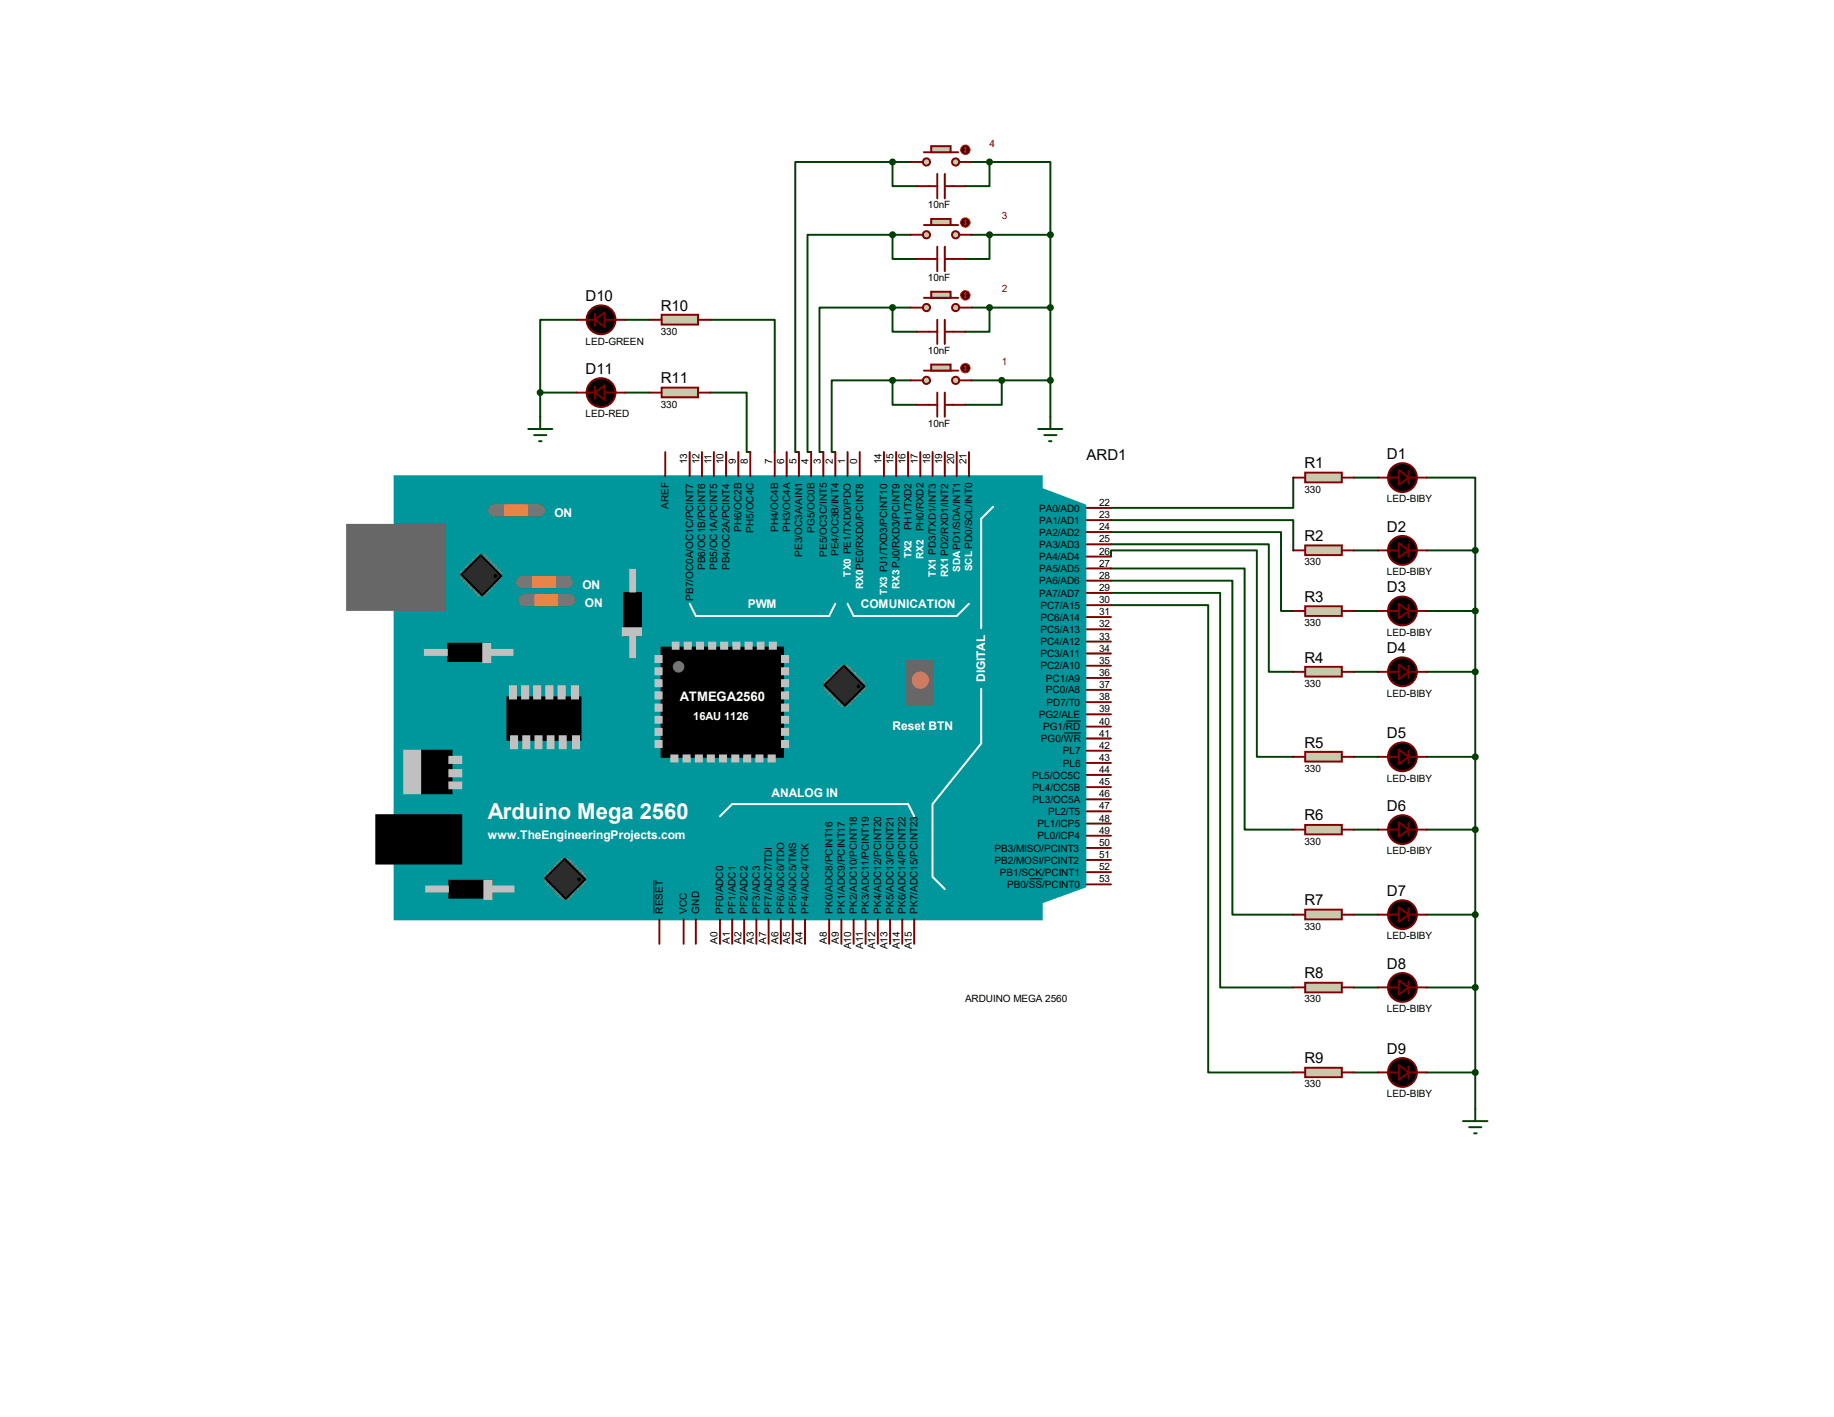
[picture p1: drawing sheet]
<svg xmlns="http://www.w3.org/2000/svg" width="279mm" height="216mm" viewBox="0 0 279 216" stroke-linecap="round" stroke-linejoin="round" font-family="sans-serif">
<g fill="none" stroke="#004000" stroke-width=".3">
<path d="M136 24.7h-14.8v44.2h.5M136 24.7v3.7h3.7M136 35.8v3.7h3.7M136 35.8h-13v33.1h.6M136 24.7h2.7M136 35.8h2.7M148 24.7h2.7M148 35.8h12M150.7 24.7v3.7h-3.6M150.7 24.7h9.3v11.1M150.7 35.8v3.7h-3.6M160 35.8v27.7"/>
<path d="M82.3 59.8h5.5M82.3 59.8v3.7M87.8 48.7h-5.5v11.1M95.2 59.8h3.8M95.2 48.7h3.8M108.2 48.7h9.8v20.2M108.2 59.8h5.5v9.1h.6M136 46.9v3.6h3.7M136 58v3.7h3.7M136 58h-9.3v10.9h.6M136 46.9h-11.2v22h.6M136 46.9h2.7"/>
<path d="M136 58h2.7M148 46.9h12M148 58h12M150.7 46.9v3.6h-3.6M152.6 58v3.7h-5.5M169.2 79.2h27.8v4.7M197 72.8v4.6h-27.8M206.2 72.8h3.8M217.3 72.8h7.4v11.1M169.2 81.1h26v12h1.8M169.2 82.9h24.1v19.5h3.7M169.2 84.8v-.9h22.3v31.4h5.5"/>
<path d="M169.2 86.6h20.4v39.8h7.4M169.2 88.5h18.5v50.9h9.3M169.2 90.3h16.7v60.2h11.1M169.2 92.2h14.9v71.2h12.9M206.2 83.9h3.8M206.2 93.1h3.8M217.3 83.9h7.4M217.3 93.1h7.4M224.7 83.9v85.1M206.2 102.4h3.8M206.2 115.3h3.8M217.3 102.4h7.4"/>
<path d="M217.3 115.3h7.4M206.2 126.4h3.8M206.2 139.4h3.8M217.3 126.4h7.4M217.3 139.4h7.4M206.2 150.5h3.8M217.3 150.5h7.4M206.2 163.4h3.8M217.3 163.4h7.4"/>
</g>
<g fill="#00979c" stroke="#00979c" stroke-width=".3">
<path d="M60.1 72.6h98.6v67.5h-98.6z"/>
<path d="M158.5 74.4l6.9 2.6v58.1l-6.7 2.4z"/>
</g>
<g fill="#686767" stroke="#686767" stroke-width=".3">
<path d="M52.9 80h14.8v12.9h-14.8z"/>
<path d="M138.2 100.7h3.9v6.7h-3.9z"/>
</g>
<path d="M68.2 98.1h6.5v2.6h-6.5zM95.1 90.3h2.6v6.5h-2.6zM100.8 98.7h18.5v16.6h-18.5zM64.2 114.4h4.6v6.5h-4.6zM77.3 106.3h11.1v6.4h-11.1zM57.3 124.2h13v7.4h-13zM68.5 134.2h6.4v2.6h-6.4z" fill="#000" stroke="#000" stroke-width=".3"/>
<path d="M151.3 77.2l-1.8 1.8v16.7M105.1 92l.9 1.9h20.3l1-1.9M129.1 92l.9 1.9h15.8l1.8-1.9M149.5 104.9v8.4l-7.4 9.2v11.1l1.8 1.9M109.7 124.4l1.8-1.9h26.8l1 1.9" fill="none" stroke="#fff" stroke-width=".3"/>
<g fill="#c0c0c0" stroke="#c0c0c0" stroke-width=".3">
<path d="M102.3 115.1h.9v.9h-.9z"/>
<path d="M104.1 115.1h1v.9h-1z"/>
<path d="M106 115.1h.9v.9h-.9z"/>
<path d="M107.8 115.1h1v.9h-1z"/>
<path d="M109.7 115.1h.9v.9h-.9z"/>
<path d="M111.5 115.1h1v.9h-1z"/>
<path d="M113.4 115.1h.9v.9h-.9z"/>
<path d="M115.2 115.1h1v.9h-1z"/>
<path d="M117.1 115.1h.9v.9h-.9z"/>
<path d="M73.8 134.2h1.1v2.7h-1.1z"/>
<path d="M64.9 135.1h3.3v.7h-3.3z"/>
<path d="M74.9 135.1h3.3v.7h-3.3z"/>
<path d="M102.5 97.9h.9v.9h-.9z"/>
<path d="M104.3 97.9h.9v.9h-.9z"/>
<path d="M106.2 97.9h.9v.9h-.9z"/>
<path d="M108 97.9h1v.9h-1z"/>
<path d="M109.9 97.9h.9v.9h-.9z"/>
<path d="M111.7 97.9h.9v.9h-.9z"/>
<path d="M113.6 97.9h.9v.9h-.9z"/>
<path d="M115.4 97.9h.9v.9h-.9z"/>
<path d="M117.3 97.9h.9v.9h-.9z"/>
<path d="M99.9 99.9h.9v1h-.9z"/>
<path d="M99.9 101.8h.9v.9h-.9z"/>
<path d="M99.9 103.6h.9v1h-.9z"/>
<path d="M99.9 105.5h.9v.9h-.9z"/>
<path d="M99.9 107.4h.9v.9h-.9z"/>
<path d="M99.9 109.2h.9v.9h-.9z"/>
<path d="M99.9 111h.9v1h-.9z"/>
<path d="M99.9 112.9h.9v.9h-.9z"/>
<path d="M119.1 99.9h1v1h-1z"/>
<path d="M119.1 101.8h1v.9h-1z"/>
<path d="M119.1 103.6h1v1h-1z"/>
<path d="M119.1 105.5h1v.9h-1z"/>
<path d="M119.1 107.4h1v.9h-1z"/>
<path d="M119.1 109.2h1v.9h-1z"/>
<path d="M119.1 111h1v1h-1z"/>
<path d="M119.1 112.9h1v.9h-1z"/>
<path d="M77.9 112.2h.9v1.8h-.9z"/>
<path d="M79.7 112.2h.9v1.8h-.9z"/>
<path d="M81.6 112.2h.9v1.8h-.9z"/>
<path d="M83.4 112.2h.9v1.8h-.9z"/>
<path d="M85.3 112.2h.9v1.8h-.9z"/>
<path d="M87.3 112.2h.9v1.8h-.9z"/>
<path d="M77.7 104.6h.9v1.8h-.9z"/>
<path d="M79.5 104.6h1v1.8h-1z"/>
<path d="M81.4 104.6h.9v1.8h-.9z"/>
<path d="M83.2 104.6h1v1.8h-1z"/>
<path d="M85.1 104.6h.9v1.8h-.9z"/>
<path d="M87.1 104.6h1v1.8h-1z"/>
<path d="M68.5 119.2h1.8v.9h-1.8z"/>
<path d="M68.5 117.3h1.8v1h-1.8z"/>
<path d="M68.5 115.3h1.8v.9h-1.8z"/>
<path d="M61.6 114.4h2.4v6.5h-2.4z"/>
<path d="M73.6 98.1h1.1v2.8h-1.1z"/>
<path d="M64.7 99h3.4v.8h-3.4z"/>
<path d="M74.7 99h3.4v.8h-3.4z"/>
<path d="M94.9 95.7h2.8v1.1h-2.8z"/>
<path d="M96 86.8h.7v3.3h-.7z"/>
<path d="M96 96.8h.7v3.3h-.7z"/>
</g>
<circle cx="140.2" cy="103.6" r="1.14" fill="#ff8080" stroke="#ff8080" stroke-width=".3"/>
<path d="M75.3 77.8h6.8M79.5 88.7h6.9M79.9 91.4h6.8" fill="none" stroke="#757575" stroke-width="1.9"/>
<g fill="#ff8000" stroke="#ff8000" stroke-width=".3">
<path d="M77 77h3.3v1.5h-3.3z"/>
<path d="M81.2 87.9h3.3v1.5h-3.3z"/>
<path d="M81.6 90.7h3.3v1.5h-3.3z"/>
</g>
<g fill="none" stroke="#808080" stroke-width=".34">
<path d="M83.1 133.4l.3 .4M83.4 134l-.3 .4M83.4 133.1l.4 .3M83.8 134.4l-.4 .3M83.8 132.7l.4 .4M84.2 134.7l-.4 .4M84.2 132.3l.3 .4M84.5 135.1l-.3 .4M84.5 132l.4 .3M84.9 135.5l-.4 .3M84.9 131.6l.4 .4M85.3 135.8l-.4 .4"/>
<path d="M85.3 131.2l.3 .4M85.6 136.2l-.3 .4M85.6 130.9l.4 .3M86 136.6l-.4 .3M86.2 136.6l.4 .3M86.6 130.9l-.4 .3M86.6 136.2l.4 .4M87 131.2l-.4 .4M87 135.8l.3 .4M87.3 131.6l-.3 .4M87.3 135.5l.4 .3M87.7 132l-.4 .3"/>
<path d="M87.7 135.1l.4 .4M88.1 132.3l-.4 .4M88.1 134.7l.3 .4M88.4 132.7l-.3 .4M88.4 134.4l.4 .3M88.8 133.1l-.4 .3M88.8 134l.4 .4M89.2 133.4l-.4 .4"/>
</g>
<path d="M86 130.9l3.2 3.1-3 2.9-3.1-3.1z" fill="#2c2c2c" stroke="#000" stroke-width=".3"/>
<circle cx="88.2" cy="134" r=".21" fill="#000" stroke="#000" stroke-width=".15"/>
<g fill="none" stroke="#808080" stroke-width=".34">
<path d="M125.6 104l.4 .4M126 104.6l-.4 .3M126 103.6l.3 .4M126.3 104.9l-.3 .4M126.3 103.3l.4 .3M126.7 105.3l-.4 .4M126.7 102.9l.4 .4M127.1 105.7l-.4 .3M127.1 102.5l.4 .4M127.5 106l-.4 .4M127.5 102.2l.3 .3M127.8 106.4l-.3 .4"/>
<path d="M127.8 101.8l.4 .4M128.2 106.8l-.4 .4M128.2 101.4l.4 .4M128.6 107.2l-.4 .3M128.7 107.2l.4 .3M129.1 101.4l-.4 .4M129.1 106.8l.4 .4M129.5 101.8l-.4 .4M129.5 106.4l.3 .4M129.8 102.2l-.3 .3M129.8 106l.4 .4M130.2 102.5l-.4 .4"/>
<path d="M130.2 105.7l.4 .3M130.6 102.9l-.4 .4M130.6 105.3l.4 .4M131 103.3l-.4 .3M131 104.9l.3 .4M131.3 103.6l-.3 .4M131.3 104.6l.4 .3M131.7 104l-.4 .4"/>
</g>
<path d="M125.6 104.4l3-3 3.1 3.2-3 2.9z" fill="#2c2c2c" stroke="#000" stroke-width=".3"/>
<circle cx="130.8" cy="104.6" r=".21" fill="#000" stroke="#000" stroke-width=".15"/>
<g fill="none" stroke="#808080" stroke-width=".34">
<path d="M70.3 87.2l.4 .3M70.7 87.8l-.4 .3M70.7 86.8l.3 .4M71 88.1l-.3 .4M71 86.4l.4 .4M71.4 88.5l-.4 .4M71.4 86.1l.4 .3M71.8 88.9l-.4 .3M71.8 85.7l.3 .4M72.1 89.2l-.3 .4M72.1 85.3l.4 .4M72.5 89.6l-.4 .4"/>
<path d="M72.5 85l.4 .3M72.9 90l-.4 .3M72.9 84.6l.3 .4M73.2 90.3l-.3 .4M73.4 90.3l.4 .4M73.8 84.6l-.4 .4M73.8 90l.4 .3M74.2 85l-.4 .3M74.2 89.6l.3 .4M74.5 85.3l-.3 .4M74.5 89.2l.4 .4M74.9 85.7l-.4 .4"/>
<path d="M74.9 88.9l.4 .3M75.3 86.1l-.4 .3M75.3 88.5l.3 .4M75.6 86.4l-.3 .4M75.6 88.1l.4 .4M76 86.8l-.4 .4M76 87.8l.4 .3M76.4 87.2l-.4 .3"/>
</g>
<path d="M73.2 84.6l3.2 3.2-3 2.9-3.1-3.2z" fill="#2c2c2c" stroke="#000" stroke-width=".3"/>
<circle cx="75.5" cy="87.8" r=".21" fill="#000" stroke="#000" stroke-width=".15"/>
<circle cx="103.4" cy="101.6" r=".8" fill="#757575" stroke="#757575" stroke-width=".15"/>
<g fill="none" stroke="#800000" stroke-width=".3">
<path d="M101.3 68.9v3.7M105.1 68.9v3.7M106.9 68.9v3.7M108.8 68.9v3.7M110.6 68.9v3.7M112.5 68.9v3.7M114.3 68.9v3.7M118 68.9v3.7M119.8 68.9v3.7M121.7 68.9v3.7M123.6 68.9v3.7M125.4 68.9v3.7"/>
<path d="M127.3 68.9v3.7M129.1 68.9v3.7M131 68.9v3.7M134.7 68.9v3.7M136.5 68.9v3.7M138.3 68.9v3.7M140.2 68.9v3.7M142.1 68.9v3.7M143.9 68.9v3.7M145.8 68.9v3.7M147.6 68.9v3.7M165.6 77.4h3.6"/>
<path d="M165.6 79.2h3.6M165.6 81.1h3.6M165.6 82.9h3.6M165.6 84.8h3.6M165.6 86.6h3.6M165.6 88.5h3.6M165.6 90.3h3.6M165.6 94h3.6M165.6 95.9h3.6M165.6 97.7h3.6M165.6 99.6h3.6M165.6 92.2h3.6"/>
<path d="M165.6 101.4h3.6M165.6 103.3h3.6M165.6 105.1h3.6M165.6 107h3.6M165.6 108.8h3.6M165.6 110.7h3.6M165.6 112.5h3.6M165.6 114.4h3.6M165.6 116.2h3.6M165.6 118.1h3.6M165.6 119.9h3.6M165.6 121.8h3.6"/>
<path d="M165.6 123.6h3.6M165.6 125.5h3.6M165.6 127.3h3.6M165.6 129.2h3.6M165.6 131h3.6M165.6 132.9h3.6M165.6 134.7h3.6M100.5 140.1v3.7M104.1 140.1v3.7M106 140.1v3.7M109.7 140.1v3.7M111.5 140.1v3.7"/>
<path d="M113.4 140.1v3.7M115.2 140.1v3.7M117.1 140.1v3.7M119 140.1v3.7M120.8 140.1v3.7M122.6 140.1v3.7M126.3 140.1v3.7M128.2 140.1v3.7M130 140.1v3.7M131.9 140.1v3.7M133.7 140.1v3.7M135.6 140.1v3.7"/>
<path d="M137.5 140.1v3.7M139.3 140.1v3.7"/>
</g>
<path d="M162.1 111.7h2.5M162.4 109.9h2.2M99.6 134.1v5.1M156.8 133.9h2" fill="none" stroke="#000" stroke-width=".15"/>
<path d="M198.8 72h5.6v1.5h-5.6z" fill="#c8c8aa" stroke="#800000" stroke-width=".3"/>
<path d="M197 72.8h1.8M204.4 72.8h1.8M210 72.8h3.1M214.6 72.8h2.7M214.6 71.8v1.9" fill="none" stroke="#800000" stroke-width=".3"/>
<g fill="#000" stroke="#800000" stroke-width=".3">
<path d="M213.1 71.6l1.5 1.2-1.5 1.1z"/>
<circle cx="213.7" cy="72.8" r="2.2"/>
</g>
<path d="M198.8 83.1h5.6v1.5h-5.6z" fill="#c8c8aa" stroke="#800000" stroke-width=".3"/>
<path d="M197 83.9h1.8M204.4 83.9h1.8M210 83.9h3.1M214.6 83.9h2.7M214.6 82.9v1.9" fill="none" stroke="#800000" stroke-width=".3"/>
<g fill="#000" stroke="#800000" stroke-width=".3">
<path d="M213.1 82.8l1.5 1.1-1.5 1.1z"/>
<circle cx="213.7" cy="83.9" r="2.2"/>
</g>
<path d="M198.8 92.4h5.6v1.5h-5.6z" fill="#c8c8aa" stroke="#800000" stroke-width=".3"/>
<path d="M197 93.1h1.8M204.4 93.1h1.8M210 93.1h3.1M214.6 93.1h2.7M214.6 92.2v1.8" fill="none" stroke="#800000" stroke-width=".3"/>
<g fill="#000" stroke="#800000" stroke-width=".3">
<path d="M213.1 92l1.5 1.1-1.5 1.1z"/>
<circle cx="213.7" cy="93.1" r="2.2"/>
</g>
<path d="M198.8 101.6h5.6v1.5h-5.6z" fill="#c8c8aa" stroke="#800000" stroke-width=".3"/>
<path d="M197 102.4h1.8M204.4 102.4h1.8M210 102.4h3.1M214.6 102.4h2.7M214.6 101.4v1.9" fill="none" stroke="#800000" stroke-width=".3"/>
<g fill="#000" stroke="#800000" stroke-width=".3">
<path d="M213.1 101.3l1.5 1.1-1.5 1.1z"/>
<circle cx="213.7" cy="102.4" r="2.2"/>
</g>
<path d="M198.8 114.6h5.6v1.4h-5.6z" fill="#c8c8aa" stroke="#800000" stroke-width=".3"/>
<path d="M197 115.3h1.8M204.4 115.3h1.8M210 115.3h3.1M214.6 115.3h2.7M214.6 114.4v1.8" fill="none" stroke="#800000" stroke-width=".3"/>
<g fill="#000" stroke="#800000" stroke-width=".3">
<path d="M213.1 114.2l1.5 1.1-1.5 1.1z"/>
<circle cx="213.7" cy="115.3" r="2.2"/>
</g>
<path d="M198.8 125.7h5.6v1.4h-5.6z" fill="#c8c8aa" stroke="#800000" stroke-width=".3"/>
<path d="M197 126.4h1.8M204.4 126.4h1.8M210 126.4h3.1M214.6 126.4h2.7M214.6 125.5v1.8" fill="none" stroke="#800000" stroke-width=".3"/>
<g fill="#000" stroke="#800000" stroke-width=".3">
<path d="M213.1 125.3l1.5 1.1-1.5 1.1z"/>
<circle cx="213.7" cy="126.4" r="2.2"/>
</g>
<path d="M198.8 138.6h5.6v1.5h-5.6z" fill="#c8c8aa" stroke="#800000" stroke-width=".3"/>
<path d="M197 139.4h1.8M204.4 139.4h1.8M210 139.4h3.1M214.6 139.4h2.7M214.6 138.4v1.9" fill="none" stroke="#800000" stroke-width=".3"/>
<g fill="#000" stroke="#800000" stroke-width=".3">
<path d="M213.1 138.3l1.5 1.1-1.5 1.1z"/>
<circle cx="213.7" cy="139.4" r="2.2"/>
</g>
<path d="M198.8 149.7h5.6v1.5h-5.6z" fill="#c8c8aa" stroke="#800000" stroke-width=".3"/>
<path d="M197 150.5h1.8M204.4 150.5h1.8M210 150.5h3.1M214.6 150.5h2.7M214.6 149.5v1.9" fill="none" stroke="#800000" stroke-width=".3"/>
<g fill="#000" stroke="#800000" stroke-width=".3">
<path d="M213.1 149.4l1.5 1.1-1.5 1.1z"/>
<circle cx="213.7" cy="150.5" r="2.2"/>
</g>
<path d="M198.8 162.7h5.6v1.4h-5.6z" fill="#c8c8aa" stroke="#800000" stroke-width=".3"/>
<path d="M87.8 48.7h2.8M87.8 59.8h2.8M90.6 47.8v1.8M90.6 58.9v1.8M92.1 48.7h3.1M92.1 59.8h3.1M197 163.4h1.8M204.4 163.4h1.8M210 163.4h3.1M214.6 163.4h2.7M214.6 162.5v1.8" fill="none" stroke="#800000" stroke-width=".3"/>
<g fill="#000" stroke="#800000" stroke-width=".3">
<path d="M90.6 48.7l1.5-1.1v2.2zM90.6 59.8l1.5-1.1v2.2zM213.1 162.3l1.5 1.1-1.5 1.1z"/>
<circle cx="91.6" cy="59.8" r="2.2"/>
<circle cx="91.6" cy="48.7" r="2.2"/>
<circle cx="213.7" cy="163.4" r="2.2"/>
</g>
<path d="M222.9 170.8h3.7M223.8 171.7h1.9M224.6 172.7h.4M224.7 169v1.8" fill="none" stroke="#004000" stroke-width=".3"/>
<g fill="#004000" stroke="#004000" stroke-width=".3">
<circle cx="224.7" cy="83.9" r=".38"/>
<circle cx="224.7" cy="93.1" r=".38"/>
<circle cx="224.7" cy="102.4" r=".38"/>
<circle cx="224.7" cy="115.3" r=".38"/>
<circle cx="224.7" cy="126.4" r=".38"/>
<circle cx="224.7" cy="139.4" r=".38"/>
<circle cx="224.7" cy="150.5" r=".38"/>
<circle cx="224.7" cy="163.4" r=".38"/>
</g>
<path d="M100.8 48h5.5v1.4h-5.5z" fill="#c8c8aa" stroke="#800000" stroke-width=".3"/>
<path d="M99 48.7h1.8M106.3 48.7h1.9" fill="none" stroke="#800000" stroke-width=".3"/>
<path d="M100.8 59.1h5.5v1.4h-5.5z" fill="#c8c8aa" stroke="#800000" stroke-width=".3"/>
<path d="M99 59.8h1.8M106.3 59.8h1.9" fill="none" stroke="#800000" stroke-width=".3"/>
<path d="M80.5 65.4h3.7M81.4 66.3h1.8M82.1 67.2h.4M82.3 63.5v1.9" fill="none" stroke="#004000" stroke-width=".3"/>
<circle cx="82.3" cy="59.8" r=".38" fill="#004000" stroke="#004000" stroke-width=".3"/>
<g fill="#c8c8aa" stroke="#800000" stroke-width=".3">
<circle cx="145.6" cy="24.7" r=".55"/>
<circle cx="141.1" cy="24.7" r=".55"/>
</g>
<path d="M140.8 23.2h5.2" fill="none" stroke="#800000" stroke-width=".3"/>
<path d="M141.9 22.3h2.9v.9h-2.9z" fill="#c8c8aa" stroke="#800000" stroke-width=".3"/>
<path d="M138.7 24.7h1.9M146.1 24.7h1.9" fill="none" stroke="#800000" stroke-width=".3"/>
<circle cx="147.1" cy="22.8" r=".72" fill="#400000" stroke="#f00" stroke-width=".15"/>
<path d="M146.9 23l.2 .2M147.1 22.4v.8M147.1 22.4l-.2 .2M147.1 22.4l.1 .2M147.2 23l-.1 .2" fill="none" stroke="#f00" stroke-width=".15"/>
<path d="M139.7 28.4h3.1M142.8 26.5v3.7M143.9 26.5v3.7M143.9 28.4h3.2" fill="none" stroke="#800000" stroke-width=".3"/>
<circle cx="136" cy="24.7" r=".38" fill="#004000" stroke="#004000" stroke-width=".3"/>
<g fill="#c8c8aa" stroke="#800000" stroke-width=".3">
<circle cx="145.6" cy="35.8" r=".55"/>
<circle cx="141.1" cy="35.8" r=".55"/>
</g>
<path d="M140.8 34.3h5.2" fill="none" stroke="#800000" stroke-width=".3"/>
<path d="M141.9 33.4h2.9v.9h-2.9z" fill="#c8c8aa" stroke="#800000" stroke-width=".3"/>
<path d="M138.7 35.8h1.9M146.1 35.8h1.9" fill="none" stroke="#800000" stroke-width=".3"/>
<circle cx="147.1" cy="33.9" r=".72" fill="#400000" stroke="#f00" stroke-width=".15"/>
<path d="M146.9 34.1l.2 .2M147.1 33.5v.8M147.1 33.5l-.2 .2M147.1 33.5l.1 .2M147.2 34.1l-.1 .2" fill="none" stroke="#f00" stroke-width=".15"/>
<path d="M139.7 39.5h3.1M142.8 37.6v3.7M143.9 37.6v3.7M143.9 39.5h3.2" fill="none" stroke="#800000" stroke-width=".3"/>
<circle cx="136" cy="35.8" r=".38" fill="#004000" stroke="#004000" stroke-width=".3"/>
<g fill="#c8c8aa" stroke="#800000" stroke-width=".3">
<circle cx="145.6" cy="46.9" r=".55"/>
<circle cx="141.1" cy="46.9" r=".55"/>
</g>
<path d="M140.8 45.4h5.2" fill="none" stroke="#800000" stroke-width=".3"/>
<path d="M141.9 44.4h2.9v1h-2.9z" fill="#c8c8aa" stroke="#800000" stroke-width=".3"/>
<path d="M138.7 46.9h1.9M146.1 46.9h1.9" fill="none" stroke="#800000" stroke-width=".3"/>
<circle cx="147.1" cy="45" r=".72" fill="#400000" stroke="#f00" stroke-width=".15"/>
<path d="M146.9 45.2l.2 .2M147.1 44.6v.8M147.1 44.6l-.2 .2M147.1 44.6l.1 .2M147.2 45.2l-.1 .2" fill="none" stroke="#f00" stroke-width=".15"/>
<path d="M139.7 50.5h3.1M142.8 48.7v3.7M143.9 48.7v3.7M143.9 50.5h3.2" fill="none" stroke="#800000" stroke-width=".3"/>
<circle cx="136" cy="46.9" r=".38" fill="#004000" stroke="#004000" stroke-width=".3"/>
<g fill="#c8c8aa" stroke="#800000" stroke-width=".3">
<circle cx="145.6" cy="58" r=".55"/>
<circle cx="141.1" cy="58" r=".55"/>
</g>
<path d="M140.8 56.5h5.2" fill="none" stroke="#800000" stroke-width=".3"/>
<path d="M141.9 55.5h2.9v1h-2.9z" fill="#c8c8aa" stroke="#800000" stroke-width=".3"/>
<path d="M138.7 58h1.9M146.1 58h1.9" fill="none" stroke="#800000" stroke-width=".3"/>
<circle cx="147.1" cy="56.1" r=".72" fill="#400000" stroke="#f00" stroke-width=".15"/>
<path d="M146.9 56.3l.2 .2M147.1 55.8v.7M147.1 55.8l-.2 .1M147.1 55.8l.1 .1M147.2 56.3l-.1 .2" fill="none" stroke="#f00" stroke-width=".15"/>
<path d="M142.8 59.8v3.7M143.9 59.8v3.7M139.7 61.7h3.1M143.9 61.7h3.2" fill="none" stroke="#800000" stroke-width=".3"/>
<g fill="#004000" stroke="#004000" stroke-width=".3">
<circle cx="136" cy="58" r=".38"/>
<circle cx="150.7" cy="24.7" r=".38"/>
<circle cx="160" cy="35.8" r=".38"/>
<circle cx="150.7" cy="35.8" r=".38"/>
<circle cx="160" cy="46.9" r=".38"/>
<circle cx="150.7" cy="46.9" r=".38"/>
<circle cx="160" cy="58" r=".38"/>
<circle cx="152.6" cy="58" r=".38"/>
</g>
<path d="M158.2 65.4h3.6M159.1 66.3h1.9M159.8 67.2h.4M160 63.5v1.9" fill="none" stroke="#004000" stroke-width=".3"/>
<text font-size="3.4" fill="#fff" x="74.3" y="124.7">Arduino Mega 2560</text>
<g font-size="2.3">
<text x="89.2" y="45.8">D10</text>
<text x="100.7" y="47.3">R10</text>
<text x="89.2" y="56.9">D11</text>
<text x="100.7" y="58.4">R11</text>
<text x="165.5" y="70.1">ARD1</text>
<text x="198.7" y="71.4">R1</text>
<text x="211.3" y="69.9">D1</text>
<text x="198.7" y="82.5">R2</text>
<text x="211.3" y="81">D2</text>
<text x="198.7" y="91.7">R3</text>
<text x="211.3" y="90.2">D3</text>
<text x="198.7" y="101">R4</text>
<text x="211.3" y="99.5">D4</text>
<text x="198.7" y="113.9">R5</text>
<text x="211.3" y="112.4">D5</text>
<text x="198.7" y="125">R6</text>
<text x="211.3" y="123.5">D6</text>
<text x="198.7" y="138">R7</text>
<text x="211.3" y="136.5">D7</text>
<text x="198.7" y="149.1">R8</text>
<text x="211.3" y="147.6">D8</text>
<text x="211.3" y="160.5">D9</text>
<text x="198.7" y="162">R9</text>
</g>
<text font-size="2" fill="#fff" x="103.5" y="106.8">ATMEGA2560</text>
<g font-size="1.8" fill="#fff">
<text x="84.5" y="78.8">ON</text>
<text x="88.7" y="89.7">ON</text>
<text x="89.1" y="92.5">ON</text>
<text x="113.9" y="92.7">PWM</text>
<text x="131.1" y="92.7">COMUNICATION</text>
<text x="150.1" y="103.9" transform="rotate(-90 150.1 103.9)">DIGITAL</text>
<text x="136" y="111.2">Reset BTN</text>
<text x="117.5" y="121.4">ANALOG IN</text>
<text x="74.3" y="127.8">www.TheEngineeringProjects.com</text>
</g>
<text font-size="1.7" fill="#fff" x="105.6" y="109.6">16AU 1126</text>
<g font-size="1.5" fill="#800000">
<text x="150.7" y="22.4">4</text>
<text x="152.6" y="33.4">3</text>
<text x="152.6" y="44.5">2</text>
<text x="152.6" y="55.7">1</text>
</g>
<g font-size="1.5">
<text x="141.4" y="31.8">10nF</text>
<text x="141.4" y="42.8">10nF</text>
<text x="89.2" y="52.5">LED-GREEN</text>
<text x="100.7" y="51">330</text>
<text x="141.4" y="53.9">10nF</text>
<text x="89.2" y="63.6">LED-RED</text>
<text x="100.7" y="62.1">330</text>
<text x="141.4" y="65.1">10nF</text>
<text x="104.7" y="70.7" transform="rotate(-90 104.7 70.7)">13</text>
<text x="106.6" y="70.7" transform="rotate(-90 106.6 70.7)">12</text>
<text x="108.4" y="70.7" transform="rotate(-90 108.4 70.7)">11</text>
<text x="110.2" y="70.7" transform="rotate(-90 110.2 70.7)">10</text>
<text x="112.1" y="70.7" transform="rotate(-90 112.1 70.7)">9</text>
<text x="113.9" y="70.7" transform="rotate(-90 113.9 70.7)">8</text>
<text x="117.6" y="70.7" transform="rotate(-90 117.6 70.7)">7</text>
<text x="119.5" y="70.7" transform="rotate(-90 119.5 70.7)">6</text>
<text x="121.3" y="70.7" transform="rotate(-90 121.3 70.7)">5</text>
<text x="123.2" y="70.7" transform="rotate(-90 123.2 70.7)">4</text>
<text x="125.1" y="70.7" transform="rotate(-90 125.1 70.7)">3</text>
<text x="126.9" y="70.7" transform="rotate(-90 126.9 70.7)">2</text>
<text x="128.7" y="70.7" transform="rotate(-90 128.7 70.7)">1</text>
<text x="130.6" y="70.7" transform="rotate(-90 130.6 70.7)">0</text>
<text x="134.3" y="70.7" transform="rotate(-90 134.3 70.7)">14</text>
<text x="136.1" y="70.7" transform="rotate(-90 136.1 70.7)">15</text>
<text x="138" y="70.7" transform="rotate(-90 138 70.7)">16</text>
<text x="139.8" y="70.7" transform="rotate(-90 139.8 70.7)">17</text>
<text x="141.7" y="70.7" transform="rotate(-90 141.7 70.7)">18</text>
<text x="143.6" y="70.7" transform="rotate(-90 143.6 70.7)">19</text>
<text x="145.4" y="70.7" transform="rotate(-90 145.4 70.7)">20</text>
<text x="147.2" y="70.7" transform="rotate(-90 147.2 70.7)">21</text>
<text x="101.9" y="77.6" transform="rotate(-90 101.9 77.6)">AREF</text>
<text x="158.3" y="77.9">PA0/AD0</text>
<text x="167.4" y="77.1">22</text>
<text x="198.7" y="75.1">330</text>
<text x="211.3" y="76.5">LED-BIBY</text>
<text x="113" y="81.1" transform="rotate(-90 113 81.1)">PH6/OC2B</text>
<text x="114.8" y="81.2" transform="rotate(-90 114.8 81.2)">PH5/OC4C</text>
<text x="118.5" y="81.1" transform="rotate(-90 118.5 81.1)">PH4/OC4B</text>
<text x="120.4" y="81.1" transform="rotate(-90 120.4 81.1)">PH3/OC4A</text>
<text x="124.1" y="81.2" transform="rotate(-90 124.1 81.2)">PG5/OC0B</text>
<text x="138.9" y="80.8" transform="rotate(-90 138.9 80.8)">PH1/TXD2</text>
<text x="140.7" y="81" transform="rotate(-90 140.7 81)">PH0/RXD2</text>
<text x="158.3" y="79.8">PA1/AD1</text>
<text x="158.3" y="81.6">PA2/AD2</text>
<text x="158.3" y="83.5">PA3/AD3</text>
<text x="167.4" y="79">23</text>
<text x="167.4" y="80.8">24</text>
<text x="167.4" y="82.6">25</text>
<text x="107.4" y="86.9" transform="rotate(-90 107.4 86.9)">PB6/OC1B/PCINT6</text>
<text x="109.3" y="86.9" transform="rotate(-90 109.3 86.9)">PB5/OC1A/PCINT5</text>
<text x="111.1" y="86.9" transform="rotate(-90 111.1 86.9)">PB4/OC2A/PCINT4</text>
<text x="122.2" y="84.8" transform="rotate(-90 122.2 84.8)">PE3/OC3A/AIN1</text>
<text x="125.9" y="84.8" transform="rotate(-90 125.9 84.8)">PE5/OC3C/INT5</text>
<text x="127.8" y="84.7" transform="rotate(-90 127.8 84.7)">PE4/OC3B/INT4</text>
<text x="158.3" y="85.3">PA4/AD4</text>
<text x="158.3" y="87.2">PA5/AD5</text>
<text x="158.3" y="89">PA6/AD6</text>
<text x="167.4" y="84.5">26</text>
<text x="167.4" y="86.3">27</text>
<text x="167.4" y="88.2">28</text>
<text x="198.7" y="86.1">330</text>
<text x="211.3" y="87.6">LED-BIBY</text>
<text x="105.6" y="91.5" transform="rotate(-90 105.6 91.5)">PB7/OC0A/OC1C/PCINT7</text>
<text x="158.3" y="90.9">PA7/AD7</text>
<text x="158.5" y="94.6">PC6/A14</text>
<text x="158.5" y="92.8">PC7/A15</text>
<text x="167.4" y="90">29</text>
<text x="167.4" y="93.7">31</text>
<text x="167.4" y="95.6">32</text>
<text x="167.4" y="91.9">30</text>
<text x="198.7" y="95.4">330</text>
<text x="158.5" y="96.4">PC5/A13</text>
<text x="158.5" y="98.3">PC4/A12</text>
<text x="158.5" y="100.1">PC3/A11</text>
<text x="158.5" y="102">PC2/A10</text>
<text x="167.4" y="97.5">33</text>
<text x="167.4" y="99.3">34</text>
<text x="167.4" y="101.1">35</text>
<text x="211.3" y="96.9">LED-BIBY</text>
<text x="159.3" y="103.8">PC1/A9</text>
<text x="159.3" y="105.7">PC0/A8</text>
<text x="159.4" y="107.5">PD7/T0</text>
<text x="167.4" y="103">36</text>
<text x="167.4" y="104.8">37</text>
<text x="167.4" y="106.7">38</text>
<text x="198.7" y="104.6">330</text>
<text x="211.3" y="106.1">LED-BIBY</text>
<text x="158.2" y="109.4">PG2/ALE</text>
<text x="158.6" y="113.1">PG0/WR</text>
<text x="158.9" y="111.3">PG1/RD</text>
<text x="167.4" y="108.5">39</text>
<text x="167.4" y="110.4">40</text>
<text x="167.4" y="112.2">41</text>
<text x="157.2" y="118.6">PL5/OC5C</text>
<text x="161.9" y="114.9">PL7</text>
<text x="161.9" y="116.8">PL6</text>
<text x="167.4" y="114.1">42</text>
<text x="167.4" y="116">43</text>
<text x="167.4" y="117.8">44</text>
<text x="167.4" y="119.6">45</text>
<text x="198.7" y="117.6">330</text>
<text x="211.3" y="119.1">LED-BIBY</text>
<text x="157.3" y="120.5">PL4/OC5B</text>
<text x="157.3" y="122.3">PL3/OC5A</text>
<text x="159.7" y="124.2">PL2/T5</text>
<text x="167.4" y="121.5">46</text>
<text x="167.4" y="123.3">47</text>
<text x="167.4" y="125.2">48</text>
<text x="151.5" y="129.8">PB3/MISO/PCINT3</text>
<text x="151.5" y="131.6">PB2/MOSI/PCINT2</text>
<text x="158.1" y="126">PL1/ICP5</text>
<text x="158.1" y="127.9">PL0/ICP4</text>
<text x="167.4" y="127">49</text>
<text x="167.4" y="128.9">50</text>
<text x="167.4" y="130.7">51</text>
<text x="198.7" y="128.7">330</text>
<text x="211.3" y="130.2">LED-BIBY</text>
<text x="152.3" y="133.4">PB1/SCK/PCINT1</text>
<text x="153.4" y="135.3">PB0/SS/PCINT0</text>
<text x="167.4" y="132.6">52</text>
<text x="167.4" y="134.5">53</text>
<text x="101" y="139.2" transform="rotate(-90 101 139.2)">RESET</text>
<text x="104.6" y="139.2" transform="rotate(-90 104.6 139.2)">VCC</text>
<text x="106.5" y="139.2" transform="rotate(-90 106.5 139.2)">GND</text>
<text x="109.3" y="143.8" transform="rotate(-90 109.3 143.8)">A0</text>
<text x="110.2" y="139.2" transform="rotate(-90 110.2 139.2)">PF0/ADC0</text>
<text x="111.2" y="143.8" transform="rotate(-90 111.2 143.8)">A1</text>
<text x="112.1" y="139.2" transform="rotate(-90 112.1 139.2)">PF1/ADC1</text>
<text x="113" y="143.8" transform="rotate(-90 113 143.8)">A2</text>
<text x="113.9" y="139.2" transform="rotate(-90 113.9 139.2)">PF2/ADC2</text>
<text x="114.8" y="143.8" transform="rotate(-90 114.8 143.8)">A3</text>
<text x="115.7" y="139.2" transform="rotate(-90 115.7 139.2)">PF3/ADC3</text>
<text x="116.7" y="143.8" transform="rotate(-90 116.7 143.8)">A7</text>
<text x="117.6" y="139.2" transform="rotate(-90 117.6 139.2)">PF7/ADC7/TDI</text>
<text x="118.6" y="143.8" transform="rotate(-90 118.6 143.8)">A6</text>
<text x="119.5" y="139.2" transform="rotate(-90 119.5 139.2)">PF6/ADC6/TDO</text>
<text x="120.4" y="143.8" transform="rotate(-90 120.4 143.8)">A5</text>
<text x="121.3" y="139.2" transform="rotate(-90 121.3 139.2)">PF5/ADC5/TMS</text>
<text x="122.3" y="143.8" transform="rotate(-90 122.3 143.8)">A4</text>
<text x="123.1" y="139.2" transform="rotate(-90 123.1 139.2)">PF4/ADC4/TCK</text>
<text x="125.9" y="143.8" transform="rotate(-90 125.9 143.8)">A8</text>
<text x="126.8" y="139.2" transform="rotate(-90 126.8 139.2)">PK0/ADC8/PCINT16</text>
<text x="127.8" y="143.8" transform="rotate(-90 127.8 143.8)">A9</text>
<text x="128.7" y="139.2" transform="rotate(-90 128.7 139.2)">PK1/ADC9/PCINT17</text>
<text x="130.6" y="139.2" transform="rotate(-90 130.6 139.2)">PK2/ADC10/PCINT18</text>
<text x="132.4" y="139.2" transform="rotate(-90 132.4 139.2)">PK3/ADC11/PCINT19</text>
<text x="134.2" y="139.2" transform="rotate(-90 134.2 139.2)">PK4/ADC12/PCINT20</text>
<text x="136.1" y="139.2" transform="rotate(-90 136.1 139.2)">PK5/ADC13/PCINT21</text>
<text x="138" y="139.2" transform="rotate(-90 138 139.2)">PK6/ADC14/PCINT22</text>
<text x="139.8" y="139.2" transform="rotate(-90 139.8 139.2)">PK7/ADC15/PCINT23</text>
<text x="198.7" y="141.6">330</text>
<text x="211.3" y="143.1">LED-BIBY</text>
<text x="129.7" y="144.6" transform="rotate(-90 129.7 144.6)">A10</text>
<text x="131.5" y="144.6" transform="rotate(-90 131.5 144.6)">A11</text>
<text x="133.3" y="144.6" transform="rotate(-90 133.3 144.6)">A12</text>
<text x="135.2" y="144.6" transform="rotate(-90 135.2 144.6)">A13</text>
<text x="137.1" y="144.6" transform="rotate(-90 137.1 144.6)">A14</text>
<text x="138.9" y="144.6" transform="rotate(-90 138.9 144.6)">A15</text>
<text x="147" y="152.7">ARDUINO MEGA 2560</text>
<text x="198.7" y="152.7">330</text>
<text x="211.3" y="154.2">LED-BIBY</text>
<text x="198.7" y="165.7">330</text>
<text x="211.3" y="167.2">LED-BIBY</text>
</g>
<g font-size="1.5" fill="#fff">
<text x="129.6" y="87.8" transform="rotate(-90 129.6 87.8)">TX0 PE1/TXD0/PDO</text>
<text x="131.5" y="89.8" transform="rotate(-90 131.5 89.8)">RX0PE0/RXD0/PCINT8</text>
<text x="137" y="89.8" transform="rotate(-90 137 89.8)">RX3 PJ0/RXD3/PCINT9</text>
<text x="138.9" y="85.1" transform="rotate(-90 138.9 85.1)">TX2</text>
<text x="140.7" y="85.2" transform="rotate(-90 140.7 85.2)">RX2</text>
<text x="142.6" y="87.8" transform="rotate(-90 142.6 87.8)">TX1 PD3/TXD1/INT3</text>
<text x="144.4" y="87.9" transform="rotate(-90 144.4 87.9)">RX1PD2/RXD1/INT2</text>
<text x="146.3" y="87.1" transform="rotate(-90 146.3 87.1)">SDAPD1/SDA/INT1</text>
<text x="148.1" y="87" transform="rotate(-90 148.1 87)">SCL PD0/SCL/INT0</text>
<text x="135.2" y="90.6" transform="rotate(-90 135.2 90.6)">TX3 PJ1/TXD3/PCINT10</text>
</g>
</svg>
